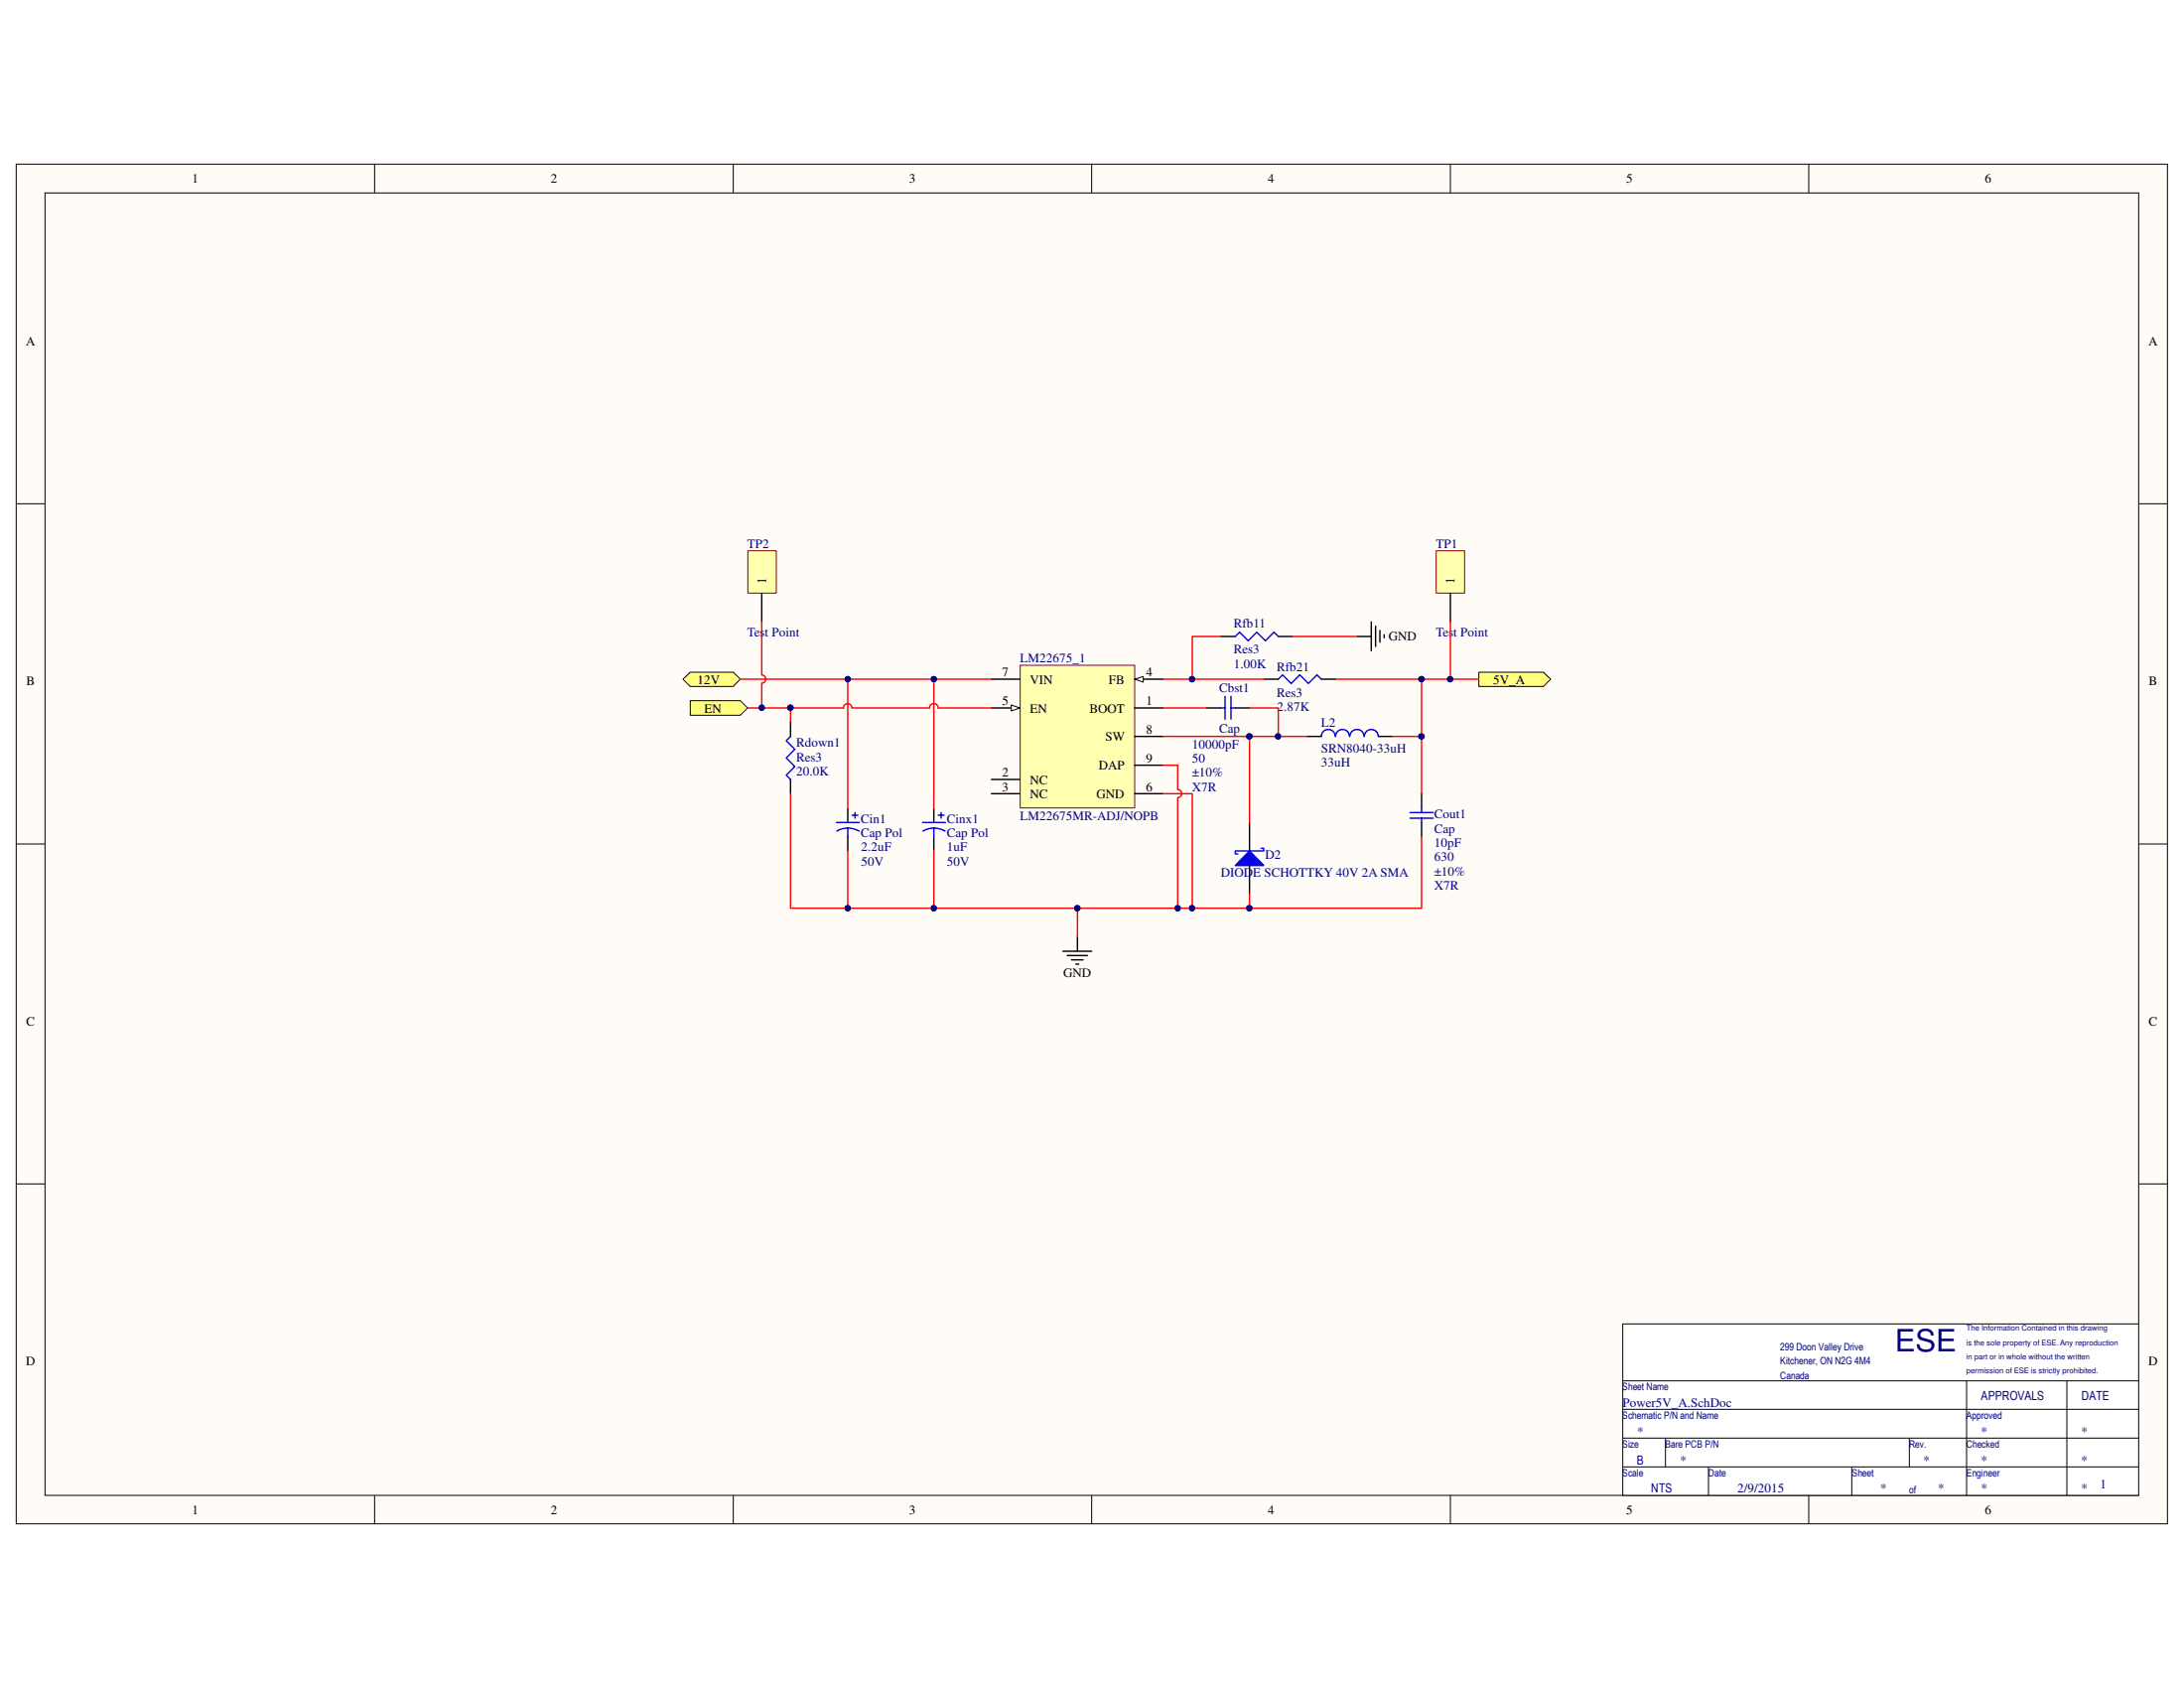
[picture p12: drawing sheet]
<svg xmlns="http://www.w3.org/2000/svg" width="279mm" height="216mm" viewBox="0 0 279 216" stroke-linecap="round" stroke-linejoin="round" font-family="sans-serif">
<path d="M2.1 21h275.2v173.9h-275.2z" fill="#fffcf8"/>
<path d="M2.1 21h275.2v173.9h-275.2z" fill="none" stroke="#000" stroke-width=".13"/>
<path d="M5.8 24.7h267.8v166.6h-267.8z" fill="#fffcf8"/>
<g fill="none" stroke="#000" stroke-width=".13">
<path d="M5.8 24.7h267.8v166.6h-267.8zM47.9 21v3.6M93.8 21v3.6M139.7 21v3.6M185.5 21v3.6M231.4 21v3.6M2.1 64.4h3.6M273.6 64.4h3.7M2.1 107.9h3.6M273.6 107.9h3.7M2.1 151.4h3.6M273.6 151.4h3.7"/>
<path d="M47.9 191.3v3.6M93.8 191.3v3.6M139.7 191.3v3.6M185.5 191.3v3.6M231.4 191.3v3.6"/>
</g>
<path d="M207.6 169.4h66v21.9h-66z" fill="#fff"/>
<path d="M207.6 176.6h66M207.6 169.3h66v22h-66zM251.6 176.6v14.7M264.4 176.6v14.7M207.6 180.3h66M207.6 183.9h66M207.6 187.6h66M213.1 183.9v3.7M218.6 187.6v3.7M236.9 187.6v3.7M244.3 183.9v3.7" fill="none" stroke="#000" stroke-width=".13"/>
<path d="M130.6 85.1h14.6v18.2h-14.6z" fill="#ffffb0"/>
<path d="M130.5 85.1h14.7v18.2h-14.7z" fill="none" stroke="#800000" stroke-width=".13"/>
<path d="M126.8 99.7h3.7M145.2 90.6h3.6M145.2 86.9h3.6M126.8 101.5h3.7" fill="none" stroke="#000" stroke-width=".18"/>
<path d="M145.2 86.9l1.1-.4v.7z" fill="#fffcf8"/>
<path d="M145.2 86.9l1.1-.4v.7z" fill="none" stroke="#000" stroke-width=".13"/>
<path d="M126.8 90.6h3.7" fill="none" stroke="#000" stroke-width=".18"/>
<path d="M129.4 90.2l1.1 .4-1.1 .3z" fill="#fffcf8"/>
<path d="M129.4 90.2l1.1 .4-1.1 .3z" fill="none" stroke="#000" stroke-width=".13"/>
<path d="M126.8 86.9h3.7M145.2 94.2h3.6M145.2 97.9h3.6M145.2 101.5h3.6M159.9 105.2v3.6M159.9 110.7v3.6" fill="none" stroke="#000" stroke-width=".18"/>
<path d="M159.9 108.8l1.8 1.9h-3.7z" fill="#00f"/>
<path d="M159.9 108.8l1.8 1.9h-3.7zM161.3 108.5h.4v.3h-3.7v.4h.4" fill="none" stroke="#00f" stroke-width=".18"/>
<path d="M148.8 94.2h11.1v11" fill="none" stroke="#f00" stroke-width=".18"/>
<circle cx="159.8" cy="94.2" r=".35" fill="#000080"/>
<circle cx="159.8" cy="94.2" r=".35" fill="none" stroke="#000080" stroke-width=".13"/>
<path d="M154.3 90.6h1.9M158 90.6h1.9M137.8 119.8v1.9M136 121.7h3.7M136.5 122.2h2.6M137.1 122.8h1.5M137.6 123.3h.4" fill="none" stroke="#000" stroke-width=".18"/>
<path d="M156.2 90.6h.5M156.7 89.1v2.9M157.5 89.1v2.9M157.5 90.6h.5" fill="none" stroke="#00f" stroke-width=".18"/>
<path d="M148.8 90.6h5.5" fill="none" stroke="#f00" stroke-width=".18"/>
<path d="M87.4 86.9l.9-.9h5.5l.9 .9-.9 .9h-5.5z" fill-rule="evenodd" fill="#ffff80"/>
<path d="M87.4 86.9l.9-.9h5.5l.9 .9-.9 .9h-5.5z" fill="none" stroke="#000" stroke-width=".13"/>
<path d="M175.4 79.5v3.7M156.2 81.4h1.8M163.5 81.4h1.9M173.6 81.4h1.8M176 80.1v2.6M176.5 80.6v1.5M177.1 81.2v.4M108.5 103.4v1.8M108.5 107v1.8M119.5 103.4v1.8M119.5 107v1.8" fill="none" stroke="#000" stroke-width=".18"/>
<g fill="none" stroke="#00f" stroke-width=".18">
<path d="M158 81.4l.6-.5 1.1 1.1 1.1-1.1 1.1 1.1 1.1-1.1 .5 .5M107 105.2h2.9M108.5 105.9a2.82 2.82 0 0 1 1.4 .4M108.5 105.9a2.66 2.66 0 0 0-1.4 .4M108.5 105.9v1.1M109 104.3h.8M109.4 103.9v.7M118 105.2h2.9M119.5 105.9a2.82 2.82 0 0 1 1.4 .4M119.5 105.9a2.66 2.66 0 0 0-1.4 .4M119.5 105.9v1.1M120 104.3h.8"/>
<path d="M120.4 103.9v.7"/>
</g>
<path d="M119.5 86.9v16.5M165.4 81.4h8.2" fill="none" stroke="#f00" stroke-width=".18"/>
<circle cx="119.5" cy="86.9" r=".34" fill="#000080"/>
<circle cx="119.5" cy="86.9" r=".34" fill="none" stroke="#000080" stroke-width=".13"/>
<path d="M108.5 86.9v16.5" fill="none" stroke="#f00" stroke-width=".18"/>
<circle cx="108.5" cy="86.9" r=".34" fill="#000080"/>
<circle cx="108.5" cy="86.9" r=".34" fill="none" stroke="#000080" stroke-width=".13"/>
<path d="M94.7 86.9h32.1" fill="none" stroke="#f00" stroke-width=".18"/>
<circle cx="108.5" cy="86.9" r=".34" fill="#000080"/>
<circle cx="108.5" cy="86.9" r=".34" fill="none" stroke="#000080" stroke-width=".13"/>
<circle cx="119.5" cy="86.9" r=".34" fill="#000080"/>
<circle cx="119.5" cy="86.9" r=".34" fill="none" stroke="#000080" stroke-width=".13"/>
<path d="M148.8 101.5h3.7v14.7" fill="none" stroke="#f00" stroke-width=".18"/>
<circle cx="152.5" cy="116.2" r=".34" fill="#000080"/>
<circle cx="152.5" cy="116.2" r=".34" fill="none" stroke="#000080" stroke-width=".13"/>
<path d="M163.5 86.9l.6-.6 1.1 1.1 1.1-1.1 1.1 1.1 1.1-1.1 .5 .6M169 94.2a.89 .89 0 0 1 .9-.9 .89 .89 0 0 1 .9 .9M170.9 94.2a.89 .89 0 0 1 .8-.9 .89 .89 0 0 1 .9 .9M172.7 94.2a.91 .91 0 0 1 .9-.9 .91 .91 0 0 1 .9 .9M174.5 94.2a.89 .89 0 0 1 .9-.9 .89 .89 0 0 1 .9 .9M180.4 103.9h2.9M180.4 104.6h2.9M181.9 103.4v.5M181.9 104.6v.6" fill="none" stroke="#00f" stroke-width=".18"/>
<path d="M161.7 86.9h1.8M167.2 94.2h1.8M169 86.9h1.9M176.4 94.2h1.8M181.9 101.5v1.9M181.9 105.2v1.8" fill="none" stroke="#000" stroke-width=".18"/>
<path d="M137.8 116.2v3.6" fill="none" stroke="#f00" stroke-width=".18"/>
<circle cx="137.8" cy="116.2" r=".35" fill="#000080"/>
<circle cx="137.8" cy="116.2" r=".35" fill="none" stroke="#000080" stroke-width=".13"/>
<path d="M159.9 114.3v1.9" fill="none" stroke="#f00" stroke-width=".18"/>
<circle cx="159.8" cy="116.2" r=".35" fill="#000080"/>
<circle cx="159.8" cy="116.2" r=".35" fill="none" stroke="#000080" stroke-width=".13"/>
<path d="M119.5 108.8v7.4" fill="none" stroke="#f00" stroke-width=".18"/>
<circle cx="119.5" cy="116.2" r=".34" fill="#000080"/>
<circle cx="119.5" cy="116.2" r=".34" fill="none" stroke="#000080" stroke-width=".13"/>
<path d="M159.9 90.6h3.6v3.6h3.7" fill="none" stroke="#f00" stroke-width=".18"/>
<circle cx="163.5" cy="94.2" r=".34" fill="#000080"/>
<circle cx="163.5" cy="94.2" r=".34" fill="none" stroke="#000080" stroke-width=".13"/>
<path d="M156.2 81.4h-3.7v5.5" fill="none" stroke="#f00" stroke-width=".18"/>
<circle cx="152.5" cy="86.9" r=".34" fill="#000080"/>
<circle cx="152.5" cy="86.9" r=".34" fill="none" stroke="#000080" stroke-width=".13"/>
<path d="M148.8 86.9h12.9" fill="none" stroke="#f00" stroke-width=".18"/>
<circle cx="152.5" cy="86.9" r=".34" fill="#000080"/>
<circle cx="152.5" cy="86.9" r=".34" fill="none" stroke="#000080" stroke-width=".13"/>
<path d="M189.2 86h8.2l1 .9-1 .9h-8.2z" fill-rule="evenodd" fill="#ffff80"/>
<path d="M189.2 86h8.2l1 .9-1 .9h-8.2z" fill="none" stroke="#000" stroke-width=".13"/>
<path d="M108.5 108.8v7.4" fill="none" stroke="#f00" stroke-width=".18"/>
<circle cx="108.5" cy="116.2" r=".34" fill="#000080"/>
<circle cx="108.5" cy="116.2" r=".34" fill="none" stroke="#000080" stroke-width=".13"/>
<path d="M88.3 89.6h6.4l.9 1-.9 .9h-6.4z" fill-rule="evenodd" fill="#ffff80"/>
<path d="M88.3 89.6h6.4l.9 1-.9 .9h-6.4z" fill="none" stroke="#000" stroke-width=".13"/>
<path d="M101.1 90.6v1.8" fill="none" stroke="#f00" stroke-width=".18"/>
<circle cx="101.1" cy="90.5" r=".35" fill="#000080"/>
<circle cx="101.1" cy="90.5" r=".35" fill="none" stroke="#000080" stroke-width=".13"/>
<path d="M101.1 92.4v1.8M101.1 99.7v1.8" fill="none" stroke="#000" stroke-width=".18"/>
<path d="M101.1 94.2l-.5 .5 1.1 1.1-1.1 1.1 1.1 1.1-1.1 1.1 .5 .6" fill="none" stroke="#00f" stroke-width=".18"/>
<path d="M178.2 94.2h3.7" fill="none" stroke="#f00" stroke-width=".18"/>
<circle cx="181.9" cy="94.2" r=".35" fill="#000080"/>
<circle cx="181.9" cy="94.2" r=".35" fill="none" stroke="#000080" stroke-width=".13"/>
<path d="M181.9 86.9v14.6" fill="none" stroke="#f00" stroke-width=".18"/>
<circle cx="181.9" cy="94.2" r=".35" fill="#000080"/>
<circle cx="181.9" cy="94.2" r=".35" fill="none" stroke="#000080" stroke-width=".13"/>
<circle cx="181.9" cy="86.9" r=".35" fill="#000080"/>
<circle cx="181.9" cy="86.9" r=".35" fill="none" stroke="#000080" stroke-width=".13"/>
<path d="M101.1 101.5v14.7h80.8v-9.2" fill="none" stroke="#f00" stroke-width=".18"/>
<circle cx="108.5" cy="116.2" r=".34" fill="#000080"/>
<circle cx="108.5" cy="116.2" r=".34" fill="none" stroke="#000080" stroke-width=".13"/>
<circle cx="119.5" cy="116.2" r=".34" fill="#000080"/>
<circle cx="119.5" cy="116.2" r=".34" fill="none" stroke="#000080" stroke-width=".13"/>
<circle cx="137.8" cy="116.2" r=".35" fill="#000080"/>
<circle cx="137.8" cy="116.2" r=".35" fill="none" stroke="#000080" stroke-width=".13"/>
<circle cx="150.7" cy="116.2" r=".34" fill="#000080"/>
<circle cx="150.7" cy="116.2" r=".34" fill="none" stroke="#000080" stroke-width=".13"/>
<circle cx="152.5" cy="116.2" r=".34" fill="#000080"/>
<circle cx="152.5" cy="116.2" r=".34" fill="none" stroke="#000080" stroke-width=".13"/>
<circle cx="159.8" cy="116.2" r=".35" fill="#000080"/>
<circle cx="159.8" cy="116.2" r=".35" fill="none" stroke="#000080" stroke-width=".13"/>
<path d="M148.8 97.9h1.9v3.1a.53 .53 0 0 1 .5 .5 .53 .53 0 0 1-.5 .5M150.7 102.1v14.1" fill="none" stroke="#f00" stroke-width=".18"/>
<circle cx="150.7" cy="116.2" r=".34" fill="#000080"/>
<circle cx="150.7" cy="116.2" r=".34" fill="none" stroke="#000080" stroke-width=".13"/>
<path d="M183.8 70.5h3.6v5.4h-3.6z" fill="#ffffb0"/>
<path d="M183.7 70.4h3.7v5.5h-3.7z" fill="none" stroke="#800000" stroke-width=".13"/>
<path d="M185.5 75.9v3.6" fill="none" stroke="#000" stroke-width=".18"/>
<path d="M170.9 86.9h18.3" fill="none" stroke="#f00" stroke-width=".18"/>
<circle cx="181.9" cy="86.9" r=".35" fill="#000080"/>
<circle cx="181.9" cy="86.9" r=".35" fill="none" stroke="#000080" stroke-width=".13"/>
<circle cx="185.5" cy="86.9" r=".34" fill="#000080"/>
<circle cx="185.5" cy="86.9" r=".34" fill="none" stroke="#000080" stroke-width=".13"/>
<path d="M185.5 79.5v7.4" fill="none" stroke="#f00" stroke-width=".18"/>
<circle cx="185.5" cy="86.9" r=".34" fill="#000080"/>
<circle cx="185.5" cy="86.9" r=".34" fill="none" stroke="#000080" stroke-width=".13"/>
<path d="M95.7 70.5h3.6v5.4h-3.6z" fill="#ffffb0"/>
<path d="M95.7 70.4h3.6v5.5h-3.6z" fill="none" stroke="#800000" stroke-width=".13"/>
<path d="M97.5 75.9v3.6" fill="none" stroke="#000" stroke-width=".18"/>
<path d="M95.6 90.6h12.3a.53 .53 0 0 1 .5-.6 .53 .53 0 0 1 .6 .6M109 90.6h9.9a.55 .55 0 0 1 .6-.6 .55 .55 0 0 1 .5 .6h6.8" fill="none" stroke="#f00" stroke-width=".18"/>
<circle cx="97.4" cy="90.5" r=".34" fill="#000080"/>
<circle cx="97.4" cy="90.5" r=".34" fill="none" stroke="#000080" stroke-width=".13"/>
<circle cx="101.1" cy="90.5" r=".35" fill="#000080"/>
<circle cx="101.1" cy="90.5" r=".35" fill="none" stroke="#000080" stroke-width=".13"/>
<path d="M97.5 79.5v6.8a.53 .53 0 0 1 .5 .5 .53 .53 0 0 1-.5 .6M97.5 87.4v3.2" fill="none" stroke="#f00" stroke-width=".18"/>
<circle cx="97.4" cy="90.5" r=".34" fill="#000080"/>
<circle cx="97.4" cy="90.5" r=".34" fill="none" stroke="#000080" stroke-width=".13"/>
<path d="M159.9 94.2h3.6" fill="none" stroke="#f00" stroke-width=".18"/>
<circle cx="159.8" cy="94.2" r=".35" fill="#000080"/>
<circle cx="159.8" cy="94.2" r=".35" fill="none" stroke="#000080" stroke-width=".13"/>
<circle cx="163.5" cy="94.2" r=".34" fill="#000080"/>
<circle cx="163.5" cy="94.2" r=".34" fill="none" stroke="#000080" stroke-width=".13"/>
<text font-size="3.9" fill="#000080" x="242.4" y="172.8">ESE</text>
<g font-size="1.7">
<text x="24.6" y="23.4">1</text>
<text x="70.5" y="23.4">2</text>
<text x="116.3" y="23.4">3</text>
<text x="162.2" y="23.4">4</text>
<text x="208.1" y="23.4">5</text>
<text x="254" y="23.4">6</text>
<text x="3.3" y="44.2">A</text>
<text x="274.9" y="44.2">A</text>
<text x="98" y="74.6" transform="rotate(-90 98 74.6)">1</text>
<text x="186.1" y="74.6" transform="rotate(-90 186.1 74.6)">1</text>
<text x="177.7" y="82">GND</text>
<text x="3.3" y="87.7">B</text>
<text x="89.2" y="87.5">12V</text>
<text x="128.2" y="86.5">7</text>
<text x="131.8" y="87.5">VIN</text>
<text x="141.9" y="87.5">FB</text>
<text x="146.6" y="86.5">4</text>
<text x="191.1" y="87.5">5V_A</text>
<text x="274.9" y="87.7">B</text>
<text x="90.1" y="91.1">EN</text>
<text x="128.2" y="90.2">5</text>
<text x="131.8" y="91.1">EN</text>
<text x="139.4" y="91.1">BOOT</text>
<text x="141.4" y="94.8">SW</text>
<text x="146.6" y="90.2">1</text>
<text x="146.6" y="93.9">8</text>
<text x="128.2" y="99.4">2</text>
<text x="128.2" y="101.2">3</text>
<text x="131.8" y="100.3">NC</text>
<text x="140.6" y="98.5">DAP</text>
<text x="146.6" y="101.2">6</text>
<text x="146.6" y="97.5">9</text>
<text x="131.8" y="102.1">NC</text>
<text x="140.3" y="102.1">GND</text>
<text x="136.1" y="125">GND</text>
<text x="3.3" y="131.2">C</text>
<text x="274.9" y="131.2">C</text>
<text x="3.3" y="174.7">D</text>
<text x="274.9" y="174.7">D</text>
<text x="24.6" y="193.7">1</text>
<text x="70.5" y="193.7">2</text>
<text x="116.3" y="193.7">3</text>
<text x="162.2" y="193.7">4</text>
<text x="208.1" y="193.7">5</text>
<text x="254" y="193.7">6</text>
</g>
<g font-size="1.7" fill="#000080">
<text x="95.6" y="70.1">TP2</text>
<text x="183.7" y="70.1">TP1</text>
<text x="95.6" y="81.4">Test Point</text>
<text x="157.9" y="80.3">Rfb11</text>
<text x="157.9" y="83.6">Res3</text>
<text x="183.7" y="81.4">Test Point</text>
<text x="130.5" y="84.7">LM22675_1</text>
<text x="156" y="88.6">Cbst1</text>
<text x="157.9" y="85.4">1.00K</text>
<text x="163.4" y="85.8">Rfb21</text>
<text x="163.4" y="89.1">Res3</text>
<text x="101.9" y="95.5">Rdown1</text>
<text x="152.5" y="95.7">10000pF</text>
<text x="156" y="93.7">Cap</text>
<text x="163.4" y="90.9">2.87K</text>
<text x="169" y="93">L2</text>
<text x="101.9" y="99.2">20.0K</text>
<text x="101.9" y="97.4">Res3</text>
<text x="152.5" y="97.5">50</text>
<text x="152.5" y="99.4">±10%</text>
<text x="152.5" y="101.2">X7R</text>
<text x="169" y="98.1">33uH</text>
<text x="169" y="96.3">SRN8040-33uH</text>
<text x="110.2" y="105.2">Cin1</text>
<text x="110.2" y="107.1">Cap Pol</text>
<text x="121.2" y="105.2">Cinx1</text>
<text x="121.2" y="107.1">Cap Pol</text>
<text x="130.5" y="104.9">LM22675MR-ADJ/NOPB</text>
<text x="183.5" y="104.7">Cout1</text>
<text x="183.5" y="106.5">Cap</text>
<text x="110.2" y="108.9">2.2uF</text>
<text x="110.2" y="110.7">50V</text>
<text x="121.2" y="108.9">1uF</text>
<text x="121.2" y="110.7">50V</text>
<text x="156.2" y="112.2">DIODE SCHOTTKY 40V 2A SMA</text>
<text x="161.9" y="109.8">D2</text>
<text x="183.5" y="108.3">10pF</text>
<text x="183.5" y="110.2">630</text>
<text x="183.5" y="112">±10%</text>
<text x="183.5" y="113.8">X7R</text>
<text x="207.6" y="179.9">Power5V_A.SchDoc</text>
<text x="209.4" y="183.6">*</text>
<text x="253.4" y="183.6">*</text>
<text x="266.3" y="183.6">*</text>
<text x="214.9" y="187.3">*</text>
<text x="222.3" y="190.9">2/9/2015</text>
<text x="240.6" y="190.9">*</text>
<text x="246.1" y="187.3">*</text>
<text x="247.9" y="190.9">*</text>
<text x="253.4" y="190.9">*</text>
<text x="253.4" y="187.3">*</text>
<text x="266.3" y="190.9">*</text>
<text x="266.3" y="187.3">*</text>
<text x="268.7" y="190.4">1</text>
</g>
<g font-size="1.6" fill="#000080">
<text x="253.4" y="179">APPROVALS</text>
<text x="266.3" y="179">DATE</text>
<text x="209.4" y="187.3">B</text>
<text x="211.2" y="190.9">NTS</text>
</g>
<g font-size="1.3" fill="#000080">
<text x="227.8" y="172.7">299 Doon Valley Drive</text>
<text x="207.6" y="177.8">Sheet Name</text>
<text x="227.8" y="174.5">Kitchener, ON N2G 4M4</text>
<text x="227.8" y="176.4">Canada</text>
<text x="207.6" y="181.5">Schematic P/N and Name</text>
<text x="207.6" y="185.2">Size</text>
<text x="213.1" y="185.2">Bare PCB P/N</text>
<text x="244.3" y="185.2">Rev.</text>
<text x="251.6" y="181.5">Approved</text>
<text x="251.6" y="185.2">Checked</text>
<text x="207.6" y="188.8">Scale</text>
<text x="218.6" y="188.8">Date</text>
<text x="236.9" y="188.8">Sheet</text>
<text x="244.3" y="191">of</text>
<text x="251.6" y="188.8">Engineer</text>
</g>
<g font-size="1" fill="#000080">
<text x="251.6" y="172">is the sole property of ESE. Any reproduction</text>
<text x="251.6" y="170.2">The Information Contained in this drawing</text>
<text x="251.6" y="173.9">in part or in whole without the written</text>
<text x="251.6" y="175.7">permission of ESE is strictly prohibited.</text>
</g>
</svg>
